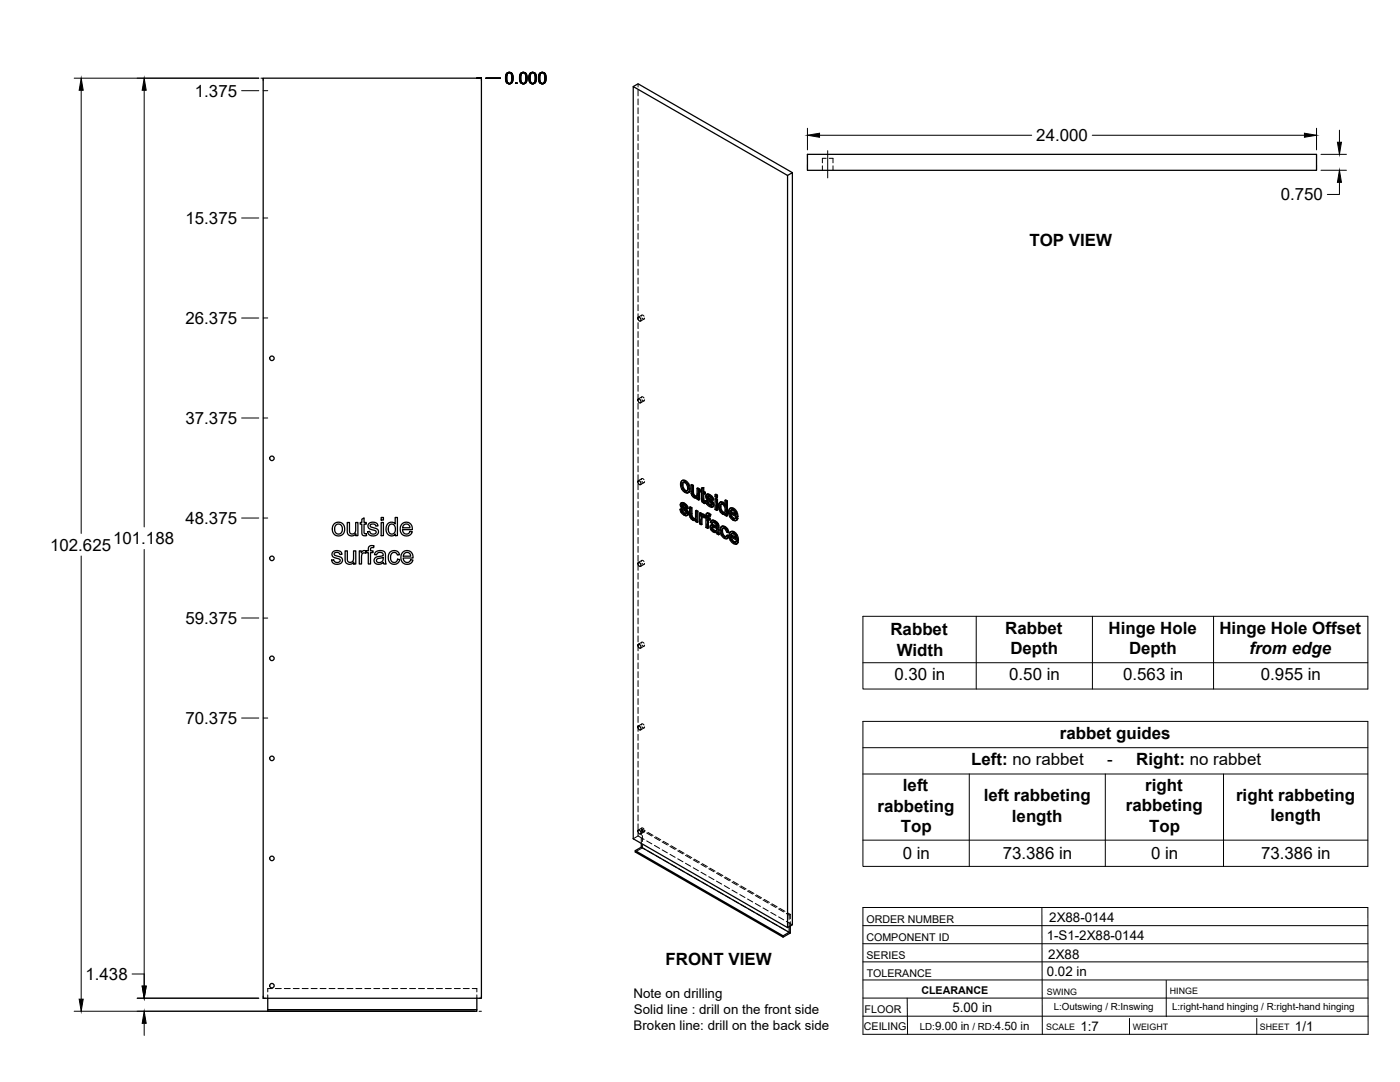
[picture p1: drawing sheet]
<svg xmlns="http://www.w3.org/2000/svg" width="559mm" height="432mm" viewBox="0 0 559 432" stroke-linecap="round" stroke-linejoin="round" font-family="sans-serif">
<!-- layer: Visible -->
<g fill="none" stroke="#000" stroke-width=".51">
<path d="M105.1 31.2h87.1v367.2h-87.1zM252.8 34.5l61.5 35.5v300.2l-61.5-35.5zM252.8 34.5l1.9-1.1 61.6 35.5M314.3 70l2-1.1v300.2l-2 1.1M322.3 61.6h203.2v6.4h-203.2zM254.8 126.6a.93 .93 0 0 1 .9 .5 .93 .93 0 0 1-.2 1.1l-.9-.9zM254.8 159.2a.93 .93 0 0 1 .9 .6 .93 .93 0 0 1-.2 1l-.9-.9zM254.8 191.8a.93 .93 0 0 1 .9 .6 .93 .93 0 0 1-.2 1l-.9-.8zM272.2 191.8l.9-.2 .6 .2zM272.2 191.8l-.6 1.1 .5 2.3 .7 .9 1 .6h.8l.3-.3M272.3 193.6l.3 1.5M272.6 195.1l.3-.2 .8 .8-.3 .2z"/>
<path d="M272.8 192.5l-.2 .9M272.9 194.9l-.3-1.5-.3 .1 .2-.8 .5-.2 .9 .5 .5 1.4-.2 1.5h-.8M273.4 192l1 1a1.93 1.93 0 0 1 1 2M273.7 195.7l.5 .2M273.7 191.8l1.2 1.3M274.6 193.3l.5 1.9 .3-.2-.2 1.2M275.1 195.2l-.2 1.2 .3-.2-.6 .5M275.8 193.5l.7 .4 .3-.2v3.2M276.5 193.9v3.1l.3-.1 .3 .6M276.5 197.1l.3 .6 .3-.2 .5 .4M276.8 197.7l.4 .4h.9l-.3 .1M276.8 193.7l-.6-.3-.4 .1v2.9l.3 1.1 .8 1a.97 .97 0 0 0 1.4 .1v.6l.5 .4"/>
<path d="M277.2 198.1l.6 .1M278.2 194.9l.6 .4 .4-.2v4.3l-.4 .2v-4.3M278.3 198.6l-.3 .2M279.2 195.1l-.7-.4-.3 .2v2.6l-.4 .7M280 195.5l-.5 .1v.6l.5 .3v3.3l.6 .8 .7 .4 .3-.2-.1-.7-.6 .1M280 194.8l.9-.2v1.5M280.6 194.8v1.5l.3-.2 .6 .3M280.6 196.3l.6 .3 .3-.2v.6l-.3 .2v-.6M280.6 199.8l.7 .2M280.7 200l.8 .1M280.9 194.6l-.9 .2v1.1l-.5-.3M280.9 197v2.6"/>
<path d="M281.2 197.2l-.6-.4v2.9l.4 .1M281.6 199.9l.6 .2M282.1 197.3l1.3 .1M282.3 198.3l.6 .5M282.4 198.6l.2 .3a1.49 1.49 0 0 1 1.6 1l.2 .2M282.4 197.2l-.4 .2M282.5 197.4l.5 .2 .4-.2 .7 .6M282.5 199.9l-.6-.2-.3 .2 .4 1.2 .9 .9a1.24 1.24 0 0 0 1.6 .2M282.6 198.9l1.5 1.4 .3-.2 .4 .7M282.6 198v.1M282.7 198.4l-.1-.3-.3 .2 .1-.2 1 .3 .5 1 .6 .2M282.8 197.2l-.9 .3-.2 .9 .5 .9 1.7 1.7-.1 .7"/>
<path d="M283 197.6l.8 .6 .3-.2 .5 .7M283.8 198.2l.5 .7 .3-.2 .2 .8-.3 .1-.2-.7M285.4 199.1l.3-.2 .7 .3-.4 .2zM285.4 197.4l.3-.2 .7 .4-.4 .2zM285.4 199.1v4.2l.6 .4M285.4 197.4v.8l.6 .4M286.4 199.2v4.3l-.4 .2v-4.3M286.4 197.6v.8l-.4 .2v-.8M289.4 199.7l.6 .3 .3-.1v5.9l-.3 .2v-6M290.3 199.9l-.6-.4-.3 .2v2.1l-.5-.7M133.5 209l1.6-.6 1.5 .5 .9 1.2-.1 2.2-.7 1.1-1.8 .5-1.6-.7-.6-1.6a2.82 2.82 0 0 1 .8-2.6zM134.1 209.5l.6-.3h.9l.9 .9v1.9l-.8 1h-1.3l-.7-.9-.1-1.5z"/>
<path d="M137.8 219.8h.8v3a1.32 1.32 0 0 0 1.4 1.7 1.32 1.32 0 0 0 1.1-1.8v-2.9h.9v5.3h-.8v-.8a1.86 1.86 0 0 1-2.2 .9 1.86 1.86 0 0 1-1.2-2.1zM138.6 208.5h.9v3.8a1.31 1.31 0 0 0 1.7 .7 1.31 1.31 0 0 0 .8-1.7v-2.8h.9v5.3h-.9v-.8a1.86 1.86 0 0 1-2.2 .8 1.86 1.86 0 0 1-1.2-2zM143.4 219.8h.8v.8a1.28 1.28 0 0 1 2-.6l.8-.2v-1a1.55 1.55 0 0 1 2.3-1l-.2 .8a.81 .81 0 0 0-.8 0 .81 .81 0 0 0-.4 .8v.4h1v.7h-1v4.6h-.9v-4.6h-.8v-.4l-.3 .7-.7-.2-.7 .5-.2 4h-.9zM144.4 207.2l.9-.5v1.8h.9v.7h-.9v3.4l.2 .4h.7l.1 .8h-1.2l-.6-.7-.1-3.9h-.6v-.7h.6zM147.2 209l.8-.5 1.5-.1a1.53 1.53 0 0 1 1.4 1.5l-.9 .1a1.17 1.17 0 0 0-1.1-.9 1.17 1.17 0 0 0-1.2 .8l.5 .5 2 .5a1.6 1.6 0 0 1 .7 2.1 1.6 1.6 0 0 1-1.9 .9l-1.6-.4-.7-1.3 .9-.2 .4 .9 .6 .2 1.3-.2a.81 .81 0 0 0 .1-1.1 .81 .81 0 0 0-1-.3l-.9-.2a1.41 1.41 0 0 1-.9-2.3zM152.1 208.5h.9v5.3h-.9zM152.1 206.5h.9v1h-.9zM154.7 209l1.1-.6a1.81 1.81 0 0 1 1.9 .7v-2.6h.9v7.3h-.8v-.7a2.23 2.23 0 0 1-2.8 .4 2.23 2.23 0 0 1-.9-2.7zM155.4 209.6l.6-.4h.7l.9 .8 .2 1.7-.8 1.3h-1.1l-.8-.9-.1-1.5zM160.4 209.1a2.45 2.45 0 0 1 2.9-.4 2.45 2.45 0 0 1 1.3 2.7h-3.9l.2 1 .8 .7a1.46 1.46 0 0 0 1.9-1l.9 .1-.4 .9-1 .7h-1.5l-1.2-.6-.5-.9-.2-1.4zM161.2 209.5l.6-.3h1l.6 .6 .2 .8h-2.9zM271.4 203.3l.6 .2"/>
<path d="M271.9 200.7l1.3 .1M272 203.5l.4-.2 .2 .9-.3 .1zM272.1 201.7l.7 .5M272.2 202l.2 .4a1.49 1.49 0 0 1 1.6 .9l.3 .2M272.3 200.6l-.5 .2M272.3 204.3l.7 .7h.8M272.3 200.8l.6 .2 .3-.2 .8 .6M272.4 203.3l-.7-.2-.3 .2 .5 1.3 .8 .8a1.24 1.24 0 0 0 1.6 .2M272.4 202.4l1.5 1.3 .4-.2 .4 .7M272.5 201.4l-.1 .1M272.5 201.8l-.1-.3-.3 .2 .1-.2 1 .3 .5 1 .7 .3M272.6 204.2l.7 .6"/>
<path d="M272.7 200.6l-.9 .2-.3 .9 .6 1.1 1.6 1.6-.1 .7M272.9 201l.7 .6 .4-.2 .5 .7M273 205l.6 .1M273.6 201.6l.6 .7 .3-.2 .2 .8-.3 .2-.2-.8M273.7 205.1h-.1M273.9 203.7l.4 .6 .4-.1 .1 .7M274.3 204.3l.2 .8 .3-.2-.2 .6M274.5 205.1l-.2 .5 .3-.1-.4 .3M275.2 202.4l.7 .4 .3-.2v3.2M275.9 202.8v3.1l.3-.1 .3 .6M275.9 206l.3 .6 .3-.2 .4 .4M276.2 206.6l.4 .4h.9"/>
<path d="M276.2 202.6l-.7-.3-.3 .1v3.1l.3 1 .8 .9a.97 .97 0 0 0 1.4 .1M276.6 207l.6 .2M277.5 207l-.3 .2M277.6 203.8l.7 .4 .3-.2v4.3l-.3 .2v-4.3M277.7 207.5v.7l.6 .3M277.7 207.6l-.2 .1M278.6 204l-.7-.4-.3 .2v2.7l-.4 .7M279.2 204.7l.6 .4 .3-.2v.5l.4-.2M279.8 205.1v.6l.7-.5 .4 .1M280 206.4l.2 2.8-.3 .2v-2.2M280.1 204.9l-.6-.3-.3 .1v4.3l.7 .4M280.2 205.4l.7-.1 .6 .4"/>
<path d="M280.3 206.1v.1M280.6 205.4l.6 .5M281 206.6l-.8-.5-.2 .3 .3-.2-.1 .8M281.2 200.3l.1 .7M281.2 206.5l.6 .3v3.7l.6 .4M281.2 206.5v-.4l-.2 .5M281.2 206.5l-.2 .1M282.2 204.9h.9l.6 .4M282.2 200.1l.3-.2 .3 .8-.3 .2zM282.4 206.6l.7 .4 .3-.2v.6l-.3 .2v-.6M282.5 204.7l-.5 .2M282.5 200.9l.7 .6h.8"/>
<path d="M282.7 207.3v3.4l-.3 .2v-3.8l.7 .5M282.7 205.7v.7M282.8 205.1l.6 .4 .3-.2-.4 .8 .1-.6M282.8 200.7l.7 .7M283.1 204.9l-.6-.2-.5 .3-.2 1.2-.6-.3 .6-.1M283.2 201.5l.6 .2M283.3 206.1a.45 .45 0 0 0-.5-.5 .45 .45 0 0 0-.4 .6v.4l.3-.2 .7 .4M283.8 209.6l.8-.2 1.4 .5M283.9 201.7h-.1M284.1 210.7l.2 .6 .3-.2 .5 .5M284.1 200.3l.4 .6 .3-.1 .2 .7M284.2 210.4l-.1 .3 .3-.2 .2 .6"/>
<path d="M284.2 209.4l-.5 .2M284.3 211.3l.5 .5h1h-1M284.3 210.3l-.1 .1M284.4 207.8l.8 .3 .3-.2 .8 .6M284.4 210.3l.8 .3a.73 .73 0 0 1 .8 .6 .73 .73 0 0 1-.5 .8M284.4 210.3l-.2 .1M284.4 210.3v.2M284.5 200.9l.2 .8 .3-.2-.2 .6M284.5 208.4l-.4 .5 .6-.5 1.2 1a.48 .48 0 0 1 0 .8 .48 .48 0 0 1-.7-.3l-.9-.3M284.6 209.4l-1 .3-.2 1 .8 1.2 1 .6a.64 .64 0 0 1 1 .5l.6 .4M284.7 201.7l-.2 .5 .3-.1-.5 .3M284.7 207.6l-.8 .2"/>
<path d="M285.2 208.1l.8 .6 .3-.2 .4 .5M285.5 207.9l-.8-.3-.9 .3-.3 .5 .6 .5M286 208.7l.4 .5 .3-.2 .2 .7M286.4 209.2l.2 .6 .3-.1 .1 2.9M286.6 209.8l.1 3 .3-.2 .1 .6-.3 .2-.1-.6M287.4 202.4l.3 1.4M287.5 200.4h1.2l.6 .6M287.7 201.3h.7l.7 .8 .3 1.3-.3 1.2M287.7 201.3l-.3 1.1 .3-.2 .3 1.4M287.7 203.8l.3-.2 .8 .8-.5 .1zM287.8 201.2l-.1 .1M287.8 200.3l-.5 .2"/>
<path d="M288 201.2l-.3 1M288.1 212l.3 1.4 .3-.2 .7 .8M288.2 210.1l.9 .2 .3-.2 1 1M288.4 213.4l.7 .8h.8M288.4 200.6l.5 .5h.5M288.4 204.6h.7M288.5 209.9l-.6 .3M288.6 210.8l-.2 1M288.7 200.4l-.9-.1-.7 .3-.3 2.1 1 2 1.1 .6 .5-.2v.6l.6 .3M288.8 204.4l.4 .1M289.1 210.3l.8 .7a1.42 1.42 0 0 1 1 1.4l-.3 .2-.5-1.3M289.4 205.1l-.2 .2"/>
<path d="M289.4 210.1l-.9-.2-.7 .4-.4 1.9 1 2 1 .8h.7M290 213.7l.6 .4M290.6 212.6l-.6-.3-.7-1.2-.8-.3-.4 1.2 .3-.2 .3 1.4M290.6 214.1l.4-.1-.2 .5-.7 .5zM291 214l-.7-.5-.5 .8-.7-.1M291.3 202.9h.9a1.88 1.88 0 0 1 1.8 1.3M291.5 204.3l2 1.2-.5-1.5-.8-.5-.5 .2-.2 .6 .3-.2 1.7 1M291.5 212.3h.9a1.93 1.93 0 0 1 1.9 1.2M291.7 213.6l2.1 1.2-.6-1.4-.8-.5-.6 .2-.1 .5 .3-.1 1.7 .9M291.8 206.1l.8 .9 .8-.1M291.8 205.1l.3 .9M292 203.5l-.2 .6"/>
<path d="M292 215.5l.8 .8h.8M292 214.4l.3 .9M292.2 212.9l-.2 .6M292.5 203.1l1 .9a1.97 1.97 0 0 1 1 2.1M292.6 207l.6 .1M292.7 212.4l1 1a1.78 1.78 0 0 1 1 1.8v.2M292.8 216.3l.5 .2M292.8 202.9l-.9-.3-.9 .6-.2 1.4 .3 1.2 .7 1.1 1.2 .9 .8-.1 .7-.8M293 212.2l-.9-.2-1 .7-.1 1.2 .3 1.3 .7 1.2 1.1 .7h.8l.8-.8M293.3 207l-.1 .1M293.5 216.4l-.2 .1M293.5 206.7l.7 .4"/>
<path d="M293.7 204.3l.5 1.9 .3-.1-.3 .1M293.7 216l.7 .5M293.9 213.7l.5 1.9 .3-.2-.3 .2M294.2 206.4l-2.8-1.5 .4 1.2 .3-.1 .8 .8M294.4 215.8l-2.8-1.6 .4 1.3 .3-.2 .8 .9M294.5 206.9l-.7 .8M294.5 206.9l-.6-.4-.7 .6M294.7 216.3l-.7 .8M294.7 216.3l-.7-.5-.7 .7M132.8 220.4l.8-.6h1.5a1.53 1.53 0 0 1 1.4 1.4l-.9 .1a1.17 1.17 0 0 0-1.1-.9 1.17 1.17 0 0 0-1.1 .9l.4 .4 2 .6a1.59 1.59 0 0 1 .8 2 1.59 1.59 0 0 1-2 .9l-1.6-.4-.7-1.3 .9-.1 .3 .7 .7 .4 1.3-.3a.81 .81 0 0 0 .1-1 .81 .81 0 0 0-1-.3l-1.2-.4a1.36 1.36 0 0 1-.6-2.1zM149.9 220.3l.7-.4 1.2-.2 1.7 .6 .6 4.8h-.9l-.2-.6-1.3 .6-1.1 .1-.8-.4-.4-.7a1.74 1.74 0 0 1 2-2l.6-.1a.77 .77 0 0 0 .9-.8 .77 .77 0 0 0-.9-.7l-1.2 .2-.5 .7-.8-.1zM150.5 223.1l2.5-.6a1.62 1.62 0 0 1-.7 1.7 1.62 1.62 0 0 1-1.8 0l-.3-.5z"/>
<path d="M155.6 220.4l1.3-.6h1.3l.8 .6 .5 1-.9 .1a1.44 1.44 0 0 0-1.8-.9 1.44 1.44 0 0 0-.9 1.9l.1 1 .8 .9 1.2-.1 .7-1.1 .9 .1-.4 1a2.47 2.47 0 0 1-3.3 .5 2.47 2.47 0 0 1-.9-3.2zM160.7 220.5a2.45 2.45 0 0 1 2.9-.5 2.45 2.45 0 0 1 1.2 2.7h-3.9l.3 .9 .7 .8a1.43 1.43 0 0 0 2-1l.9 .1-.4 .9-1 .7h-1.6l-1-.5-.8-1.8 .1-1.4zM161.4 220.9l.6-.4h1l.7 .6 .2 .9h-2.9zM254.8 224.5a.93 .93 0 0 1 .9 .5 .93 .93 0 0 1-.2 1.1l-.9-.9zM254.8 257.1a.93 .93 0 0 1 .9 .6 .93 .93 0 0 1-.2 1l-.9-.9zM254.8 289.7a.93 .93 0 0 1 .9 .6 .93 .93 0 0 1-.2 1l-.9-.8zM254.8 331.3a.93 .93 0 0 1 .9 .5 .93 .93 0 0 1-.2 1.1l-.9-.9zM256 336.6v1.5l-2.4 1.4v.5l59 34v-.5l-59-34M256 338.1l59 34-2.4 1.4M315 369.8v2.3M315.4 369.5v2.8l-2.8 1.7M106.9 398.4v5.2h83.4v-.7h-83.4"/>
<path d="M190.3 398.4v4.5"/>
<circle cx="108.5" cy="143" r=".9"/>
<circle cx="108.5" cy="182.9" r=".9"/>
<circle cx="108.5" cy="222.8" r=".9"/>
<circle cx="108.5" cy="262.7" r=".9"/>
<circle cx="108.5" cy="302.7" r=".9"/>
<circle cx="108.5" cy="342.6" r=".9"/>
<circle cx="108.5" cy="393.4" r=".9"/>
</g>
<!-- layer: Hidden -->
<g fill="none" stroke="#000" stroke-width=".4">
<path d="M254.7 33.4v1.3M254.7 35.9v2.4M254.7 39.5v2.3M254.7 43v2.4M254.7 46.6v2.4M254.7 50.2v2.4M254.7 53.8v2.3M254.7 57.3v2.4M254.7 60.9v2.4M254.7 64.5v2.3M254.7 68.1v2.3M254.7 71.6v2.4"/>
<path d="M254.7 75.2v2.4M254.7 78.8v2.3M328.3 66.2v1.8M329.8 63.2h-1.5v1.8M331 63.2h1.5v1.8M332.5 66.2v1.8M254.7 82.3v2.4M254.7 85.9v2.4M254.7 89.5v2.4M254.7 93v2.4M254.7 96.6v2.4M254.7 100.2v2.4"/>
<path d="M254.7 103.8v2.4M254.7 107.3v2.4M254.7 110.9v2.4M254.7 114.5v2.4M254.7 118v2.4M254.7 121.6v2.4M254.7 125.2v2.4M254.7 128.8v2.3M254.7 132.3v2.4M254.7 135.9v2.4M254.7 139.5v2.4M256 126.2l.4-.5 .6 .5"/>
<path d="M256.2 125.8l-1.5 .8M256.2 126.9l.7 .5 .4-.5M257.1 127.3l-1.4 .9M254.7 143v2.4M254.7 146.6v2.4M254.7 150.2v2.4M254.7 153.8v2.3M254.7 157.3v2.4M256 158.8l.4-.5 .6 .5M256.2 158.4l-1.5 .8M256.2 159.5l.7 .5 .4-.5M257.1 160l-1.4 .8"/>
<path d="M254.7 160.9v2.4M254.7 164.5v2.4M254.7 168.1v2.3M254.7 171.6v2.4M254.7 175.2v2.4M254.7 178.8v2.3M254.7 182.4v2.3M254.7 185.9v2.4M254.7 189.5v2.4M254.7 193.1v2.3M254.7 196.6v2.4M256 191.4l.4-.4 .6 .5"/>
<path d="M256.2 191l-1.5 .9M256.2 192.1l.8 .5 .3-.4M257.1 192.6l-1.4 .8M271.9 193.1l.5 1.9-.3 .2M272.4 195l1.3 1.3-.3 .2M272.5 191.6l-.9 1.7M272.8 192.5l-.2 .1M272.9 192.4h.8l-.3 .2M273.7 192.4l.8 .9-.3 .2M273.7 196.3l.9 .3-.3 .2M274.5 195.8l-.3 .1M274.5 193.3l.3 1.4-.3 .2"/>
<path d="M274.8 194.7l-.1 .8-.5 .4M274.9 196.5l-.3 .1M276.2 193.4v3.3l-.3 .2M276.2 196.7l.2 .7-.3 .1M276.4 197.4l.4 .6-.3 .2M276.8 198l.6 .5-.3 .1M277.4 198.5l.8 .2 .4-.3-.3 .2M278.1 198.1h.1M278.3 198l-.4 .2M278.4 198.6h-.1M278.4 197.8l-.3 .3M278.5 194.7v2.8l-.4 .5"/>
<path d="M278.6 198.4v.7l-.3 .1M278.6 199.1l.6 .3M279.8 196l.5 .3-.3 .2M279.8 195.5v.5l-.3 .2M280 195.5l.3 .2M280.3 196.3l.1 3.4-.4 .2M280.3 194.6v1.1l-.3 .2M280.4 199.7l.2 .5-.3 .1M280.6 196.8l.3-.2v.4M280.9 196.6l.6 .4M281.9 199.7l.5 1.3-.3 .2M282 197.9l.1 .6-.3 .2"/>
<path d="M282.1 197.4l-.4 .6M282.1 198.5l.5 .7-.4 .1M282.3 197.2l-.5 .4M282.5 198l.3-.2-.2 .2M282.6 199.2l1.5 1.5-.3 .2M282.7 197.9l-.3 .2M282.8 197.8l.6 .2-.3 .2M283.4 198l.6 .5-.3 .2M284 198.5l.2 .7-.3 .2M284.2 199.2l.6 .3M285.7 197.2v.9l-.3 .1M285.7 198.9v1.5"/>
<path d="M285.7 198.1l.7 .3M289.7 199.5v2.1l-.3 .2M254.7 200.2v2.4M254.7 203.8v2.3M254.7 207.3v2.4M254.7 210.9v2.4M254.7 214.5v2.4M254.7 218.1v2.3M271.7 203.1l.5 1.3-.3 .2M271.8 201.3l.2 .6-.3 .2M271.9 200.8l-.4 .6M272 201.9l.4 .7-.3 .2"/>
<path d="M272.1 200.6l-.5 .4M272.2 204.4l1.1 1-.3 .1M272.3 201.4l.3-.1-.1 .1M272.4 202.6l1.6 1.5-.3 .2M272.6 201.3l-.4 .2M272.6 201.3l.6 .1-.3 .2M273.2 201.4l.6 .6-.3 .1M273.3 205.4l.8 .3-.3 .1M273.8 202l.3 .6-.4 .2M274 204.9l-.2 .1M274 204.1l.2 .5-.3 .2M274 204.9l-.3 .2 .3-.2"/>
<path d="M274.1 202.6l.6 .3M274.2 204.6l-.2 .3M274.5 205.6l-.4 .1M275.5 202.3l.1 3.3-.3 .2M275.6 205.6l.2 .7-.3 .2M275.8 206.3l.4 .6-.3 .2M276.2 206.9l.6 .5-.3 .2M276.8 207.4l.8 .2 .4-.3-.2 .2M277.5 207h.1M277.7 206.9l-.4 .2M277.8 206.7l-.3 .3M277.9 203.6v2.7l-.4 .6"/>
<path d="M278 207.3v.7l-.3 .2M278 208l.6 .3M279.5 207.3v1.6l-.3 .1M279.5 208.9l.7 .3M279.5 204.6v1.5M280.1 206.1l.8-.1-.3 .2M280.1 205.4v.1M280.2 206.1l.3-.2-.2 .2M280.4 205.2l-.6 .5M280.6 200.2l.5 .4-.3 .2M280.9 206l.4 .4M281.1 200.6l.5 .2"/>
<path d="M281.2 206.1l.3-.1-.2 .4M281.5 205.7v.1M281.5 206.3l.6 .3-.3 .2M281.5 206l-.2 .4M281.5 205.7l-.3 .3M281.8 205.8l.3 .2M282.1 209.1v1.2l-.3 .2M282.1 210.3l.6 .4M282.1 206.6v1.3M282.2 205l-.1 1-.3 .2M282.3 204.7l-.5 .4M282.4 201l1.1 1-.3 .1"/>
<path d="M282.4 207.1l.3-.2v.4M282.5 205.7l.4-.2-.2 .2M282.7 206.9l.7 .5M282.9 205.5l.4 .1-.4 .2M283.3 205.6l.3 .3M283.5 202l.8 .2-.3 .2M283.7 210.1l.4 1.1-.4 .2M283.8 208.3l.6 .4M283.8 209.6l-.4 .7M284 209.5l-.5 .3M284.1 211.2l.9 .9-.3 .2M284.1 207.7l-.6 .7"/>
<path d="M284.1 201.5h-.1M284.1 200.7l.2 .5-.3 .2M284.2 201.5l-.3 .2 .2-.2M284.2 207.6l-.4 .3M284.3 201.2l-.2 .3M284.4 208.4l.4-.1-.3 .1M284.5 210.2l.2-.1zM284.5 210.2l-.2 .1M284.6 210.1l-.4 .2M284.6 202.2h-.3M284.7 210.1l1.6 .5-.3 .2M284.8 208.3l.6 .1-.3 .2"/>
<path d="M285 212.1l.7 .2-.3 .2M285.4 208.4l.7 .7-.3 .2M285.7 212.3h.7l-.4 .1M285.7 201.6v1.6l-.3 .1M285.7 203.2l.7 .3M286 209.9l.3 .1M286 211.7l-.3 .2M286.1 209.1l.2 .7-.3 .2M286.2 211.5l-.4 .3M286.3 210.6l-.1 .9-.3 .2M286.3 209.8l-.3 .4M286.4 212.3l.1 .6-.3 .1"/>
<path d="M286.5 212.9l.6 .3M287.1 201.8l.2 1.3-.3 .2M287.3 200.7l-.2 1.1-.3 .2M287.3 203.1l.6 1.1-.4 .2M287.6 200.4l-.6 .5M287.7 211.4l.5 2-.3 .2M287.9 204.2l.8 .8-.3 .1M287.9 210.3l-.2 1.1-.3 .2M288 201.1h.7l-.3 .2M288 201.1l-.2 .1M288 201.1v.1M288.1 201.1l-.3 .1"/>
<path d="M288.2 213.4l1.2 1.3-.3 .1M288.2 210l-.6 .5M288.6 210.8l-.2 .1M288.7 210.7l.8 .1-.4 .1M288.7 205l.6 .1 .4-.2-.3 .2M288.7 201.1l.8 .8-.4 .2M289.4 201.1l.3 .5M289.4 214.7l1 .1M289.5 210.8l.5 .5-.3 .2M289.5 201.9l.3 1.5-.4 .2M289.5 205.1h-.1M289.7 204.9v.6l-.3 .2"/>
<path d="M289.7 205.5l.6 .3M289.8 203.4l-.2 .8-.4 .3 .3-.1M290 211.3l.3 .8-.3 .2M290 214.1l-.1 .1M290.3 212.1l.6 .3M290.3 213.5l-.6 .8M291.1 204.1l.5 1.9-.3 .2M291.3 213.5l.5 1.9-.3 .2M291.4 204.9l.4-.2v.4M291.6 206l1.3 1.4-.4 .2M291.6 202.7l-.8 1.6M291.6 214.2l.4-.2v.4"/>
<path d="M291.8 204.7l2.7 1.6M291.8 215.4l1.3 1.3-.3 .2M291.8 212.1l-.8 1.6M292 214l2.7 1.6M292 203.5l-.2 .1M292.1 203.4l.7 .1-.3 .1M292.2 212.9h-.2M292.3 212.7l.8 .1-.4 .2M292.8 203.5l.8 .8-.3 .2M292.9 207.4l1 .2-.3 .2M293.1 212.8l.7 .9-.3 .2M293.1 216.7l1 .3-.3 .2"/>
<path d="M293.4 206.9h.1M293.5 205.1l.4 .2M293.6 206.9l-.3 .1 .2-.1M293.6 216.3h.1M293.6 204.3l.3 1-.4 .2M293.7 216.3l-.2 .1M293.7 214.4l.4 .3M293.8 216.2l-.4 .2M293.8 213.7l.3 1-.3 .1M293.9 206.5l-.4 .4M294 215.8l-.3 .5M294.1 207.5l-.2 .1"/>
<path d="M294.3 216.9l-.2 .1M254.7 221.6v2.4M254.7 225.2v2.4M254.7 228.8v2.4M254.7 232.3v2.4M254.7 235.9v2.4M254.7 239.5v2.4M256 224.1l.4-.5 .6 .5M256.2 223.6l-1.5 .9M256.2 224.8l.7 .5 .4-.5M257.1 225.2l-1.4 .9M254.7 243.1v2.3"/>
<path d="M254.7 246.6v2.4M254.7 250.2v2.4M254.7 253.8v2.4M254.7 257.3v2.4M256 256.7l.4-.5 .6 .5M256.2 256.3l-1.5 .8M256.2 257.4l.7 .5 .4-.5M257.1 257.9l-1.4 .8M254.7 260.9v2.4M254.7 264.5v2.4M254.7 268.1v2.3M254.7 271.6v2.4"/>
<path d="M254.7 275.2v2.4M254.7 278.8v2.4M254.7 282.3v2.4M254.7 285.9v2.4M254.7 289.5v2.4M254.7 293.1v2.3M254.7 296.6v2.4M256 289.3l.4-.4 .6 .4M256.2 288.9l-1.5 .9M256.2 290l.7 .5 .4-.4M257.1 290.5l-1.4 .8M254.7 300.2v2.4"/>
<path d="M254.7 303.8v2.4M254.7 307.4v2.3M254.7 310.9v2.4M254.7 314.5v2.4M254.7 318.1v2.3M254.7 321.6v2.4M254.7 325.2v2.4M254.7 328.8v2.4M254.7 332.4v1.2M254.7 333.6l-1.9 1.1M254.7 333.6l2.4 1.4M256 334.5v2.1"/>
<path d="M256 331.2l1.1 .7M256 330.9l.4-.5 .6 .5M256.2 330.4l-1.5 .9M256.2 331.6l.8 .5 .3-.5M256.4 332.3v-1.4l-.4 .3v2.1M256.4 338.3l-2.8 1.7M256.4 333.5v2.3M256.4 337v1.3M256.4 330.9l1.2 .7M256.4 338.3l1.2 .7M257.1 332l-1.4 .8M258.1 332.4l2.1 1.2"/>
<path d="M258.1 335.6l2.1 1.2M258.6 332.2l2 1.2M258.6 339.6l2 1.2M261.2 334.2l2.1 1.2M261.2 337.4l2.1 1.2M261.7 334l2 1.2M264.3 336l2.1 1.2M264.3 339.2l2.1 1.2M264.8 335.7l2 1.2M267.4 337.8l2.1 1.2M267.9 337.5l2 1.2M270.5 339.6l2.1 1.2"/>
<path d="M271 339.3l2 1.2M261.7 341.4l2 1.2M264.8 343.2l2 1.2M267.4 341l2.1 1.1M267.9 345l2 1.1M270.5 342.7l2.1 1.2M271 346.7l2 1.2M273.6 341.4l2.1 1.2M273.6 344.5l2.1 1.2M274.1 341.1l2 1.2M274.1 348.5l2 1.2M276.7 343.2l2.1 1.1"/>
<path d="M276.7 346.3l2.1 1.2M277.2 342.9l2 1.2M277.2 350.3l2 1.2M279.8 344.9l2.1 1.2M279.8 348.1l2.1 1.2M280.3 344.7l2 1.1M280.3 352.1l2 1.2M282.9 346.7l2.1 1.2M282.9 349.9l2.1 1.1M283.4 346.5l2 1.1M283.4 353.9l2 1.1M286 348.5l2.1 1.2"/>
<path d="M286 351.6l2.1 1.2M286.4 348.2l2.1 1.2M286.4 355.6l2.1 1.2M289.1 350.3l2 1.2M289.1 353.4l2 1.2M289.5 350l2.1 1.2M289.5 357.4l2.1 1.2M292.2 352.1l2 1.2M292.2 355.2l2 1.2M292.7 351.8l2 1.2M292.7 359.2l2 1.2M295.3 353.8l2 1.2"/>
<path d="M295.3 357l2 1.2M295.7 353.6l2.1 1.2M298.4 355.6l2 1.2M298.4 358.8l2 1.2M298.8 355.4l2.1 1.2M301.5 357.4l2 1.2M301.9 357.1l2.1 1.2M304.6 359.2l2 1.2M305 358.9l2.1 1.2M295.7 361l2.1 1.2M298.8 362.8l2.1 1.2M301.5 360.6l2 1.1"/>
<path d="M301.9 364.6l2.1 1.1M304.6 362.3l2 1.2M305 366.3l2.1 1.2M307.7 361l2 1.2M307.7 364.1l2 1.2M308.1 360.7l2.1 1.2M308.1 368.1l2.1 1.2M310.8 362.8l2 1.1M310.8 365.9l2 1.2M311.2 362.5l2.1 1.2M311.2 369.9l2.1 1.2M313.9 364.5l1.1 .7 .4-.3"/>
<path d="M313.9 367.7l2.4 1.4M314.3 364.3l1.1 .6M314.3 371.7l1.1 .6M315 365.2v1.7M315 368.1v1.7M315.4 364.9v1.7M315.4 367.8v1.7M106.9 397v1.4M108.7 394.5h-1.8v1.3M109.9 394.5h2.4M113.5 394.5h2.3M117.1 394.5h2.3"/>
<path d="M120.6 394.5h2.4M124.2 394.5h2.4M127.8 394.5h2.3M131.3 394.5h2.4M134.9 394.5h2.4M138.5 394.5h2.4M142 394.5h2.4M145.6 394.5h2.4M149.2 394.5h2.4M152.8 394.5h2.4M156.3 394.5h2.4M159.9 394.5h2.4"/>
<path d="M163.5 394.5h2.4M167 394.5h2.4M170.6 394.5h2.4M174.2 394.5h2.4M177.8 394.5h2.3M181.4 394.5h2.3M184.9 394.5h2.4M188.5 394.5h1.8v1.3M190.3 397v1.4"/>
</g>
<!-- layer: Reference -->
<g fill="none" stroke="#000" stroke-width=".4">
<path d="M104.1 31.2h1v.9M105.1 36.2h1.8M190.3 31.2h1.9M191.2 31.2h1v.9M322.3 61.6v2.1M322.3 65.8v2.2M525.5 61.6v2.1M525.5 65.8v2.2M105.1 87h1.8M105.1 126.9h1.8M105.1 166.8h1.8M105.1 206.7h1.8"/>
<path d="M105.1 246.7h1.8M105.1 286.6h1.8M105.1 397.5v.9h.9M192.2 397.5v.9h-1M191.2 403.6h1"/>
</g>
<!-- layer: Hidden Narrow -->
<path d="M276.2 196l-.4 .2M278.5 197l-.3 .2M280.3 198.8l-.3 .1M273.3 203.5l-.3 .1M275.5 204.9l-.3 .2M277.9 205.9l-.3 .2M282.1 205.6l-.3 .2M283.5 200.1l-.3 .1M285.3 210.3l-.3 .2M286.3 210.9l-.3 .2" fill="none" stroke="#000" stroke-width=".4"/>
<!-- layer: Visible Narrow -->
<path d="M276.8 196.1l-.3 .2M280.9 199.2l-.3 .1M283.5 199.3l-.3 .2M273.3 202.7l-.3 .2M276.2 205l-.3 .2M282.7 206l-.3 .2M285.2 209.6l-.3 .2M287 210.4l-.4 .1M287 211.3l-.4 .2" fill="none" stroke="#000" stroke-width=".4"/>
<!-- layer: Titleblock -->
<path d="M344.4 362.2h201.6l.1 50.6h-201.7zM344.4 376.6h201.6M344.4 369.4h201.6M415.9 362.2l.1 50.6M344.4 383.9h201.6M344.4 398.3h201.6M344.4 391.1h201.6M362.1 398.3l.1 14.4M465.5 391.3v14.4M344.4 405.5h201.7M450.8 406.4v6.4M501.6 406.4v6.4" fill="none" stroke="#000" stroke-width=".4"/>
<!-- layer: Custom Tables -->
<path d="M344.4 246h201.6v29h-201.6zM389.7 246v29M436 246v29M484.4 246v29M344.4 264.5h201.6M344.4 287.9h201.6v57.9h-201.6zM344.4 298.4h201.6M344.4 308.9h201.6M386.9 308.9v36.9M441.2 308.9v36.9M488.4 308.9v36.9M344.4 335.3h201.6" fill="none" stroke="#000" stroke-width=".4"/>
<!-- layer: FD_Dimensions -->
<g fill="none" stroke="#000" stroke-width=".4">
<path d="M29.6 31.2h73.7M32.4 36v176.9M57.6 36v174.3M96.4 36.2h6.9M193.9 31.2h5.8M322.3 51.2v8.6M327.1 54h84.7M436 54h84.7M525.5 51.2v8.6M534.6 51.9v4.9M527.3 61.6h10.1M527.3 67.9h10.1"/>
<path d="M534.6 72.8v4.8h-4.8M96.4 87h6.9M96.4 126.9h6.9M96.4 166.8h6.9M57.6 219.3v174.2M96.4 206.7h6.9M32.4 221.9v176.8M96.4 246.6h6.9M96.4 286.6h6.9M52.7 388.7h4.9M54.8 398.4h48.5M29.6 403.6h159.9"/>
<path d="M57.6 408.4v4.8"/>
</g>
<path d="M32.4 31.2l.8 4.8h-1.6zM57.6 31.2l.8 4.8h-1.7zM322.3 54l4.8-.8v1.6zM520.7 53.2l4.8 .8-4.8 .8zM533.8 56.8h1.6l-.8 4.8zM534.6 67.9l.8 4.9h-1.6zM31.6 398.7h1.6l-.8 4.9zM56.7 393.5h1.7l-.8 4.9zM57.6 403.6l.8 4.8h-1.7z" fill="#000" stroke="#000" stroke-width=".4"/>
<!-- layer: Smart Centers -->
<path d="M330.4 60.1v10.9" fill="none" stroke="#000" stroke-width=".4"/>
<g font-size="6.7">
<text x="201.5" y="33.6">0.000</text>
<text x="77.8" y="38.6">1.375</text>
<text x="413.6" y="56.3">24.000</text>
<text x="511.2" y="80">0.750</text>
<text x="74" y="89.4">15.375</text>
<text x="410.9" y="98.2">TOP VIEW</text>
<text x="74" y="129.3">26.375</text>
<text x="74" y="169.2">37.375</text>
<text x="74" y="209.1">48.375</text>
<text x="20" y="219.8">102.625</text>
<text x="45.1" y="217.1">101.188</text>
<text x="74" y="249">59.375</text>
<text x="355.4" y="253.6">Rabbet</text>
<text x="401.2" y="252.9">Rabbet</text>
<text x="442.5" y="252.9">Hinge Hole</text>
<text x="486.7" y="252.9">Hinge Hole Offset</text>
<text x="357.9" y="261.6">Width</text>
<text x="403.3" y="261">Depth</text>
<text x="450.6" y="261">Depth</text>
<text x="498.7" y="261">from edge</text>
<text x="357" y="271.4">0.30 in</text>
<text x="402.8" y="271.4">0.50 in</text>
<text x="448.3" y="271.4">0.563 in</text>
<text x="503.3" y="271.4">0.955 in</text>
<text x="74" y="288.9">70.375</text>
<text x="423" y="294.8">rabbet guides</text>
<text x="387.6" y="305.4">Left: no rabbet</text>
<text x="441.9" y="305.4">-</text>
<text x="453.5" y="305.4">Right: no rabbet</text>
<text x="360.4" y="315.8">left</text>
<text x="457.1" y="315.8">right</text>
<text x="350.3" y="323.9">rabbeting</text>
<text x="392.7" y="319.8">left rabbeting</text>
<text x="449.4" y="323.8">rabbeting</text>
<text x="493.4" y="319.8">right rabbeting</text>
<text x="403.9" y="327.9">length</text>
<text x="507" y="327.8">length</text>
<text x="359.5" y="331.9">Top</text>
<text x="458.6" y="331.9">Top</text>
<text x="360.3" y="342.9">0 in</text>
<text x="400.2" y="342.9">73.386 in</text>
<text x="459.4" y="342.9">0 in</text>
<text x="503.4" y="342.9">73.386 in</text>
<text x="265.7" y="385.2">FRONT VIEW</text>
<text x="34.1" y="391.1">1.438</text>
</g>
<g font-size="5.3">
<text x="418.8" y="368">2X88-0144</text>
<text x="417.8" y="375.1">1-S1-2X88-0144</text>
<text x="418.4" y="382.5">2X88</text>
<text x="417.8" y="389.5">0.02 in</text>
<text x="252.9" y="398.4">Note on drilling</text>
<text x="253" y="404.9">Solid line : drill on the front side</text>
<text x="380.1" y="404">5.00 in</text>
<text x="252.9" y="411.2">Broken line: drill on the back side</text>
<text x="431.3" y="411.5">1:7</text>
<text x="516.9" y="411.5">1/1</text>
</g>
<g font-size="4.6">
<text x="373.2" y="411.2">9.00 in</text>
<text x="397" y="411.2">4.50 in</text>
</g>
<g font-size="4.3">
<text x="345.8" y="368.4">ORDER NUMBER</text>
<text x="345.8" y="375.5">COMPONENT ID</text>
<text x="345.8" y="382.7">SERIES</text>
<text x="345.9" y="389.9">TOLERANCE</text>
<text x="367.7" y="396.7">CLEARANCE</text>
<text x="345.1" y="404.3">FLOOR</text>
<text x="344.8" y="411.1">CEILING</text>
</g>
<g font-size="3.9">
<text x="420.6" y="403.1">L:Outswing / R:Inswing</text>
<text x="467.8" y="403.1">L:right-hand hinging / R:right-hand hinging</text>
<text x="367.1" y="411.2">LD:</text>
<text x="388.2" y="411.2">/ RD:</text>
</g>
<g font-size="3.5">
<text x="417.9" y="397">SWING</text>
<text x="466.9" y="396.9">HINGE</text>
<text x="417.5" y="410.9">SCALE</text>
<text x="452.1" y="410.9">WEIGHT</text>
<text x="502.9" y="410.9">SHEET</text>
</g>
</svg>
